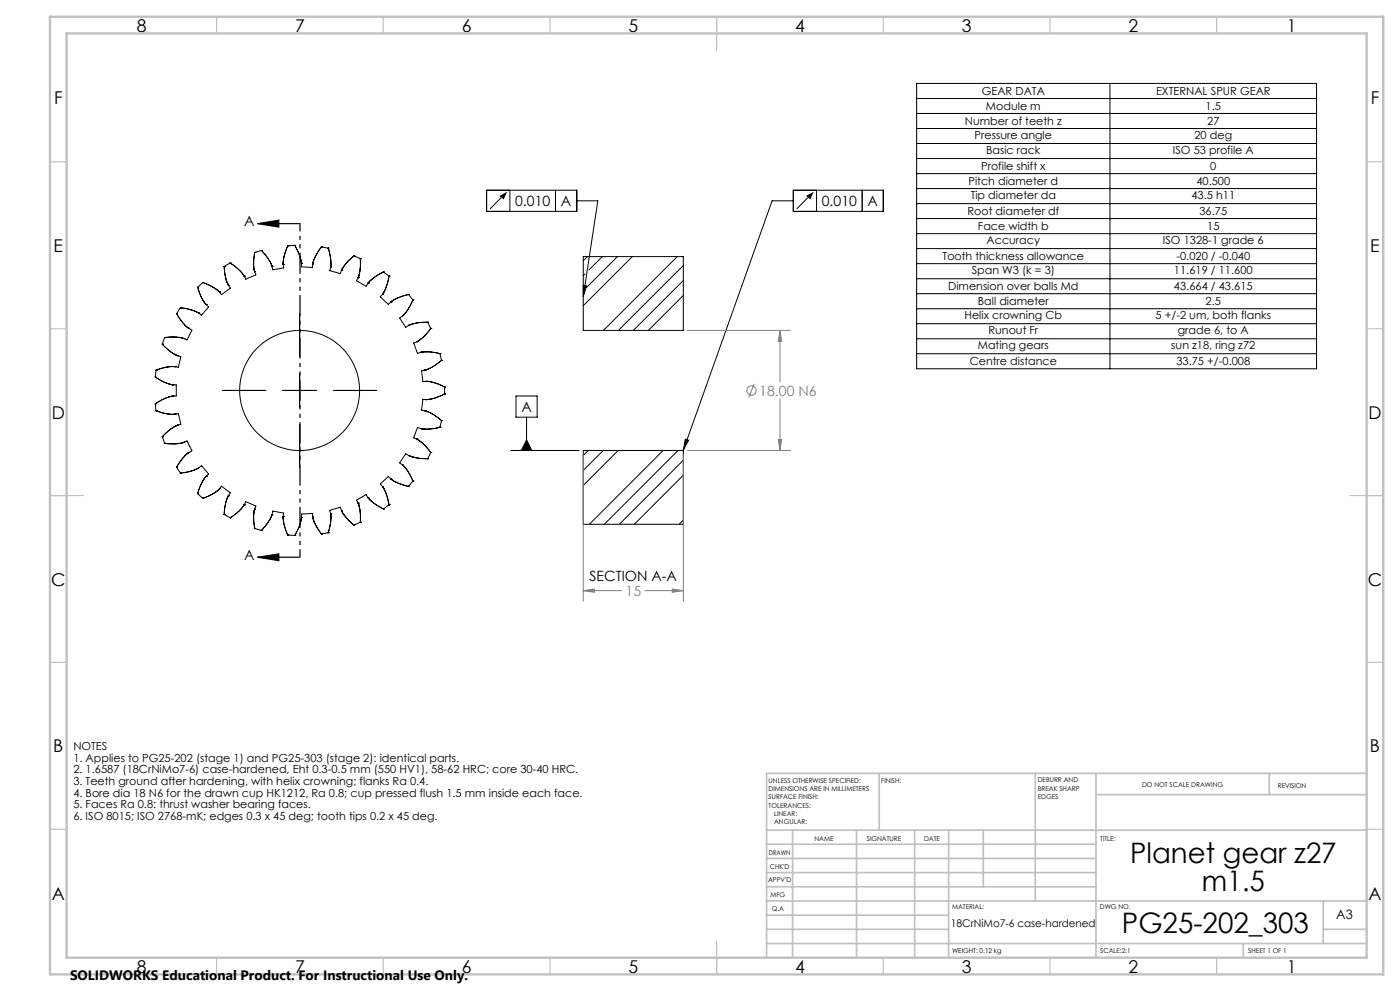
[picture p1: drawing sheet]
<svg xmlns="http://www.w3.org/2000/svg" width="420mm" height="297mm" viewBox="0 0 420 297" stroke-linecap="round" stroke-linejoin="round" font-family="sans-serif">
<g fill="none" stroke="#000" stroke-width=".3">
<path d="M275 25h120v85.5h-120zM275 29.5h120M275 34h120M275 38.5h120M333 25v85.5M146 57h27v6.4h-27zM150.4 59.2l-3.4 3.4M153 57v6.4M166.7 57v6.4M238 57h27v6.4h-27zM242.4 59.2l-3.4 3.4M245 57v6.4"/>
<path d="M258.7 57v6.4M275 43h120M275 47.5h120M275 52h120M275 56.5h120M67.2 79.9h.1M67.2 79.9l.5 3.4 .8 2.1M67.2 79.9l.1 .1M69 78.8h.1M69 78.8l-1.8 1.1M69.1 78.8l2.5 2 1.7 1.9M76.4 75.7h.1"/>
<path d="M76.4 75.7l-.3 2.6 .2 2.8M78.4 75.1h.1M78.4 75.1l2 2.3 1.2 2.2M78.4 75.1l-2 .6M81.6 79.7v.2M81.6 79.6v.1M81.6 79.8h.1M81.6 79.9h.1M84.9 79.3h.1M84.9 79.2h.1M84.9 79.3l.2 1-3.3 .6-.2-1M86.3 73.7h.1"/>
<path d="M86.3 73.7l-1.1 3.4-.3 2.2M88.4 73.6h.1M88.4 73.6l-2.1 .1M88.4 73.6l1.7 3.5 .3 1.6v1.3l3.3 .1 .1-.9M90.4 78.9h.1M93.8 79.2h.1M93.8 79h.1M93.9 78.7v.1M96.4 74h.1M96.4 74l-1.7 2.8-.9 2.4M96.4 74l2.1 .4M98.5 74.4h.1"/>
<path d="M98.5 74.4l.7 3.2v2.5M99.2 79.8v.1M106.2 76.7h.1M106.2 76.7l-2.3 2.1-1.4 2.1M106.2 76.7l1.9 .8M108.1 77.5h.1M108.1 77.5l-.1 3.5-.5 2.1M173 60.2h6.4l-4.4 28.7M175 76.9h30v22.1h-30zM176.2 76.9l-1.2 1.2M180.7 76.9l-4 4M185.2 76.9l-9.3 9.3"/>
<path d="M189.7 76.9l-14.7 14.7M203.2 76.9l-22.2 22.1M205 79.6l-19.5 19.4M238 60.2h-6.4l-26.6 74.7M275 61h120M275 65.5h120M275 70h120M275 74.5h120M275 79h120M53 94h.1M53 94l2.4 3.3 2.2 1.7-1.5 2.9-1-.4M54.1 92.2l-1.1 1.8"/>
<path d="M54.1 92.2l3.3 .6 2.1 1M54.2 92.2h.1M56.5 98.3l.1 .1M56.6 98.4h.1M56.7 98.4h.1M59.3 86.1h.1M59.3 86.1l1.1 2.9 1.4 2.3M59.4 93.7h.1M59.5 93.8h.1M59.5 93.8l.2 .1M59.6 93.8h.1M59.7 93.9h.1"/>
<path d="M60.8 84.7h.1M60.8 84.7l-1.5 1.4M60.8 84.7l2.5 1 2.5 1.8M61.6 91h.1M61.8 91.2h.1M61.8 91.3h.1M61.8 91.3l.8 .7-2.1 2.5-.8-.6M65.3 87l.1 .1M65.8 87.5h.1M68.4 85.3h.1M68.5 85.4v.1M68.5 85.4h.1"/>
<path d="M68.5 85.5h.1M68.5 85.5l.6 .9-2.6 1.9-.7-.8M73.1 82.4v.1M73.2 82.7h.1M73.3 82.8h.1M76.3 81l.1 .4M76.3 81.3h.1M76.4 81.4h.1M76.4 81.4l.4 1-3.1 1.3-.4-.9M89.9 93.9v13M99.2 80.1h.1M99.2 80.1l-.3 1 3.2 .9 .3-.9"/>
<path d="M102.4 81.1h.1M102.4 81h.1M102.5 80.9l-.1 .1M102.5 81l-.1 .1M102.5 80.8v.1M107.5 83.2h.1M107.5 83.3l-.5 .8 2.8 1.7 .6-.9M107.5 83.2v.1M107.5 83.1h.1M107.6 83h-.1M110.4 84.9h.1M110.5 84.8h.1"/>
<path d="M110.7 84.6h-.1M114.8 88.2h.1M114.8 88.2l-.7 .8 2.4 2.2 .7-.7M114.8 88.1v.1M115 81.5l-2.6 1.6-2 1.8M115 81.5h.1M115 87.9l-.2 .3M115 81.5l1.7 1.3M116.7 82.8h.1M116.7 82.8l-.6 2.6-1.2 2.6M117.2 90.5h.1M117.3 90.5h-.1"/>
<path d="M117.3 90.4h.1M117.5 90.3l-.2 .2M120.7 94.7h.1M120.7 94.7l-.8 .6 1.8 2.8 .9-.6M120.8 94.6v.1M122.5 88.3h.1M122.6 88.3l-3.2 .9-2 1.2M122.6 88.3l1.3 1.5M122.6 97.5h.1M123 97.4l-.4 .1M123 97.3v.1M123.1 97.3h.1"/>
<path d="M123.9 89.8h.1M123.9 89.8l-1.5 3-1.6 1.8M128.3 96.6h.1M128.3 96.6l-2.9 .1-2.4 .6M128.3 96.6l.9 1.8M129.2 98.4h.1M129.2 98.4l-2.2 2.6-1.7 1.3M175 85.5l1 .2-1 3.2zM175.5 82.1l-.5 .5M205 84.1l-15 14.9M205 88.5l-10.5 10.5M275 83.5h120"/>
<path d="M275 88h120M275 92.5h120M275 97h120M46.6 113h.1M46.6 113l.1 .1M46.7 113.1l2.7 1.5 2.5 .7M46.8 110.9h.1M46.8 110.9l-.2 2.1M48.7 103.1h.1M48.7 103.1l2.1 2 2.1 1.4M49.4 101.2h.1M49.4 101.2l-.7 1.9"/>
<path d="M49.5 101.2l3-.2 2.2 .3M51.4 118.8h-.1M51.4 115.2l.1 .1M51.8 118.7h-.1M51.8 118.7h.1M51.9 115.3h.1M51.9 118.7l-3 1-2.3 1.3M51.9 115.3l1 .1v3.3h-1M52.2 109.9h.1M52.5 109.9h.1M52.5 109.9l-2.4 .1-3.2 .9M52.9 106.5h.1"/>
<path d="M53 106.5h.1M53.1 106.5h.1M53.1 106.5l.1 .1M53.3 106.6h.1M53.3 106.6l1 .3-.8 3.2-1-.2M54.5 101.3h.1M54.7 101.3h.1M54.8 101.3l.3 .2M55 101.4h.1M55.1 101.5h.1M66.8 117h12.9M84.8 117h10.2"/>
<path d="M89.9 111.9v10.2M100 117h13M125.1 102.4h.1M125.1 102.4l-1 .4 1.1 3.1 1-.3M125.2 102.4h-.1M125.3 102.3l-.2 .1M125.3 102.3h.1M125.7 102.1h-.1M126.2 105.6h.1M126.2 105.6l2.5-.2 3.3 .6M126.6 105.5h-.1M127.5 110.9h.1"/>
<path d="M127.8 119.8l-.9-.1-.4 3.2 1.5 .4 1.5 .6 2.9 2.1M127.8 114.3l2.2 .3 3.3 1.4M127.9 114.3h.1M127.9 119.8h.1M128.6 119.7h-.1M132 106h.1M132 106l.5 2M132.4 108h.1M132.4 108l-3.6 2.5-2.3 .6 .4 3.3 .9-.1M133.3 116h.1M133.3 118.1l-3.1 1.3-2.4 .4M133.4 116h.1"/>
<path d="M133.4 118.1h.1M133.4 116v2.1M154.8 118.7h6.3v6.3h-6.3zM275 106h120M275 101.5h120M46.6 121h.1M46.6 121l.2 2.1M46.8 123.1h.1M46.8 123.1l3.5 1h2.1M48.7 130.9h.1M48.7 130.9l.7 2M48.8 130.8l-.1 .1"/>
<path d="M49.4 132.9h.1M52.4 124.1h.1M52.5 124.1h.1M52.5 124.1l1-.1 .8 3.2-1 .2M52.9 127.6l-2.3 1.4-1.9 1.9M53 127.6h-.1M53.3 127.4h.1M53.3 127.5l-.3 .1M54.5 132.7h.1M54.7 132.7l-2 .3-3.3-.1M54.8 132.7h.1M55 132.6l-.1 .1"/>
<path d="M55 132.6l-.3 .1M55.1 132.6h-.1M55.1 132.6h.1M55.1 132.6l1-.5 1.5 3-.9 .5M56.4 135.8h-.1M56.6 135.7l-2 1.9-1.6 2.4M56.6 135.6v.1M56.7 135.6h.1M56.7 135.6l-.1 .1M89.9 127.2v12.9M120.7 139.3h.1M120.8 139.3h.1"/>
<path d="M120.8 139.3v.1M120.8 139.4l1.7 2 1.3 2.7M122.6 136.5l-.9-.5-1.8 2.7 .8 .6M122.6 136.5h.1M122.6 136.5l.1 .1M122.7 136.6l2.9 .7 2.7 .2M125.1 131.6h.1M125.1 131.6l1.9 1.4 2.2 2.6M125.1 131.7h.1M126.2 128.4h.1M126.2 128.4l-1-.3-1.1 3.1 1 .4M126.3 128.4v.1"/>
<path d="M126.7 128.5h.1M127.5 123.1h.1M127.6 123.1v.1M127.7 123.2h.1M128.3 137.5h.1M129.2 135.6h.1M129.2 135.6l-.9 1.9M132 128.1h.1M132 128.1l-3.1 .5-2.7-.2M132.5 126h.1M132.5 126l-.5 2.1M153.2 135h20.5"/>
<path d="M158 131.8l1.6 3.2h-3.2zM158 125v10M175 135h30v22.1h-30zM176.5 135l-1.5 1.5M181 135l-6 6M185.5 135l-10.5 10.5M198.9 135l-22.1 22.1M203.4 135l-22.1 22.1M205 137.9l-19.2 19.2M205.6 131.6l1 .3-1.6 3zM53 140h.1M53 140l1.1 1.8"/>
<path d="M54.1 141.8l4-.9 1.4-.6 1-.7 2.1 2.5-.8 .7M54.2 141.8h.1M59.3 148h.1M59.3 147.9h.1M59.3 148l1.5 1.4M59.3 147.9v.1M60.8 149.4h.1M61.4 143.3h.1M61.7 142.9l-.1 .1M61.8 142.8h.1M61.8 142.8l-1.5 2.4-1 2.7M65.7 146.7l-.1 .1"/>
<path d="M65.8 146.6h.1M65.8 146.5l-1.8 1.5-3.2 1.4M65.8 146.5h.1M65.8 146.5l.7-.8 2.6 2-.6 .9M67.2 154.2h.1M67.2 154.2l1.8 1M67.3 154l-.1 .1M68.4 148.7v.2M68.5 148.7l-.8 2-.5 3.5M68.5 148.6v.1M68.5 148.6h.1M69.1 155.2h.1"/>
<path d="M73.2 151.4l-.2 .3M73.2 151.3v.1M73.2 151.4l-1.4 1.7-2.7 2.1M73.3 151.3h.1M73.3 151.3l.4-.9 3.1 1.3-.4 .9M73.3 151.3h-.1M76.3 152.9l-.2 2.8 .3 2.7M76.4 152.6h.1M76.4 152.6l-.1 .5M76.4 152.7h-.1M76.4 158.4h.1M76.4 158.4l2 .6"/>
<path d="M78.4 159h.1M81.6 154.2h.1M84.9 154.8h.1M84.9 154.8l.3 2.3 1.1 3.3M84.9 154.8l.2-1-3.3-.6-.2 1.2-.7 1.5-2.5 3.1M90.4 155.6h-.1M90.4 155.1h.1M93.8 154.9h.1M93.8 154.9l.1 .5M93.8 155h.1M93.8 154.9l-.1-1-3.3 .2v1.2l-.3 1.6-1.7 3.6M93.9 155.2l.9 2.4 1.6 2.4"/>
<path d="M98.5 159.7h.1M98.5 159.7l-2.1 .3M99.2 153.9h.1M99.2 153.9v2.6l-.7 3.2M99.2 154.2h.1M102.4 153h.1M102.4 153l.1 .1M102.4 153l-.3-1-3.2 1 .3 .9M102.5 153.1l1.8 2.6 1.8 1.6M102.5 153.2h.1M102.6 153.3h.1M106.2 157.4h.1"/>
<path d="M107.5 150.8h.1M107.5 150.8v.2M107.5 151l.1 .1M107.5 151l.5 2.1 .1 3.4M108.1 156.5h.1M108.1 156.5l-1.9 .9M110.4 149.1h.1M110.4 149.1v.1M110.4 149.1l-.6-.9-2.8 1.7 .5 .9M110.4 149.2l.2 .2M110.4 149.2h.1M110.6 149.4h.1"/>
<path d="M110.6 149.4l2.3 1.9 2.1 1.2M114.8 145.8h.1M114.8 145.8v.1M114.8 145.9h.1M114.8 145.9l.2 .3M114.9 146l1.1 2.4 .7 2.9M115 152.5h.1M116.7 151.3h.1M116.7 151.3l-1.7 1.2M117.2 143.5h.1M117.2 143.5l-.7-.7-2.4 2.3 .7 .7M117.3 143.5l2.1 1.3 3.2 1"/>
<path d="M117.3 143.6h.1M117.4 143.6l.1 .2M122.6 145.8h.1M123.8 144.1h.1M123.9 144.2h.1M123.9 144.1v.1M123.9 144.2l-1.3 1.6M205 155.9l-1.2 1.2M205 142.4l-14.7 14.7M86.3 160.4h.1M86.3 160.4l2.1 .1M88.4 160.5h.1"/>
<path d="M96.4 160h.1"/>
<circle cx="89.9" cy="117" r="18"/>
</g>
<g fill="none" stroke="#808080" stroke-width=".3">
<path d="M206.3 99h30.9M234 99l.5 3.3h-1zM234 99v15.5M226.2 115l-1.6 4.1M234 119.6v15.4M175 136.3v43.9M205 136.3v43.9M206.3 135h30.9M233.5 131.7h1l-.5 3.3zM175 177l3.3-.5v1zM175 177h11.5M193.5 177h11.5"/>
<path d="M201.7 176.5l3.3 .5-3.3 .5z"/>
<circle cx="225.4" cy="117" r="1.42"/>
</g>
<g fill="#000">
<path d="M149.8 58.7l2.4-1.2-1.1 2.3zM241.8 58.7l2.3-1.2-1 2.3z"/>
<path d="M77.3 67l6.3-1v2zM77.3 167l6.3-1v2z"/>
<path d="M175 85.5l1 .2-1 3.2zM205.6 131.6l1 .3-1.6 3zM158 131.8l1.6 3.2h-3.2z"/>
</g>
<path d="M77.3 67l6.3-1v2zM77.3 67h12.7M77.3 167l6.3-1v2zM77.3 167h12.7" fill="none" stroke="#000" stroke-width=".35"/>
<path d="M90 67v100" fill="none" stroke="#000" stroke-width=".35" stroke-dasharray="6.3 1.3 1.3 1.3 1.3 1.3" stroke-dashoffset="4" stroke-linecap="butt"/>
<g fill="none" stroke="#c0c0c0" stroke-width=".35">
<path d="M65 5v5M115 5v5M165 5v5M215 5v10M265 5v5M315 5v5M365 5v5M15 48.5h5M410 48.5h5M15 98.5h5M410 98.5h5M15 148.5h10"/>
<path d="M405 148.5h10M15 198.5h5M410 198.5h5M15 248.5h5M410 248.5h5M65 287v5M115 287v5M165 287v5M215 282v10M265 287v5M315 287v5M365 287v5"/>
</g>
<g fill="none" stroke="#c0c0c0" stroke-width=".5">
<path d="M263.8 231.8v17M310.6 231.8v38.2M328.8 231.8v55.2M328.8 238.2h81.2M380.8 231.8v6.4M410 231.8h-180v55.2M230 248.8h180M230 257.3h98.8M230 253h98.8M237.8 248.8v38.2M257 248.8v38.2M274.4 248.8v38.2"/>
<path d="M284.6 248.8v38.2M295 248.8v17M230 265.8h98.8M230 261.5h98.8M230 278.5h54.6M230 274.3h54.6M230 270h180M397 278.5h13M397 270v12.8M230 282.8h180M373 282.8v4.2"/>
</g>
<path d="M15 5h400v287h-400zM20 10h390v277h-390z" fill="none" stroke="#c0c0c0" stroke-width=".7"/>
<path d="M234 99l.5 3.3h-1zM233.5 131.7h1l-.5 3.3zM201.7 176.5l3.3 .5-3.3 .5zM175 177l3.3-.5v1z" fill="#808080"/>
<g font-size="8.5">
<text x="339.1" y="258.8">Planet gear z27</text>
<text x="360.6" y="266.9">m1.5</text>
<text x="336.6" y="279.7">PG25-202_303</text>
</g>
<g font-size="5.3">
<text x="41" y="9.5">8</text>
<text x="88.5" y="9.5">7</text>
<text x="138.5" y="9.5">6</text>
<text x="188.5" y="9.5">5</text>
<text x="238.5" y="9.5">4</text>
<text x="288.5" y="9.5">3</text>
<text x="338.5" y="9.5">2</text>
<text x="386" y="9.5">1</text>
<text x="16.2" y="31.3">F</text>
<text x="411.2" y="31.3">F</text>
<text x="16.1" y="75.5">E</text>
<text x="411.1" y="75.5">E</text>
<text x="15.5" y="125.5">D</text>
<text x="410.5" y="125.5">D</text>
<text x="15.4" y="175.5">C</text>
<text x="410.4" y="175.5">C</text>
<text x="16" y="225.5">B</text>
<text x="411" y="225.5">B</text>
<text x="15.5" y="269.8">A</text>
<text x="410.5" y="269.8">A</text>
<text x="41" y="291.5">8</text>
<text x="88.5" y="291.5">7</text>
<text x="138.5" y="291.5">6</text>
<text x="188.5" y="291.5">5</text>
<text x="238.5" y="291.5">4</text>
<text x="288.5" y="291.5">3</text>
<text x="338.5" y="291.5">2</text>
<text x="386" y="291.5">1</text>
</g>
<g font-size="4.2">
<text x="154.5" y="61.8">0.010</text>
<text x="168.3" y="61.8">A</text>
<text x="246.5" y="61.8">0.010</text>
<text x="260.3" y="61.8">A</text>
<text x="73.3" y="67.7">A</text>
<text x="156.4" y="123.4">A</text>
<text x="73.3" y="167.7">A</text>
<text x="176.9" y="174">SECTION A-A</text>
</g>
<g font-size="4.2" fill="#808080">
<text x="227.8" y="118.6">18.00 N6</text>
<text x="187.7" y="178.6">15</text>
</g>
<text font-size="4.1" x="21" y="293.7">SOLIDWORKS Educational Product. For Instructional Use Only.</text>
<text font-size="3.9" x="400.9" y="275.5">A3</text>
<g font-size="3.3">
<text x="294.5" y="28.5">GEAR DATA</text>
<text x="346.8" y="28.5">EXTERNAL SPUR GEAR</text>
<text x="295.8" y="33">Module m</text>
<text x="361.7" y="33">1.5</text>
<text x="289.4" y="37.5">Number of teeth z</text>
<text x="292.4" y="41.6">Pressure angle</text>
<text x="358.3" y="41.6">20 deg</text>
<text x="362.2" y="37.5">27</text>
<text x="295.8" y="46.1">Basic rack</text>
<text x="351.9" y="46.1">ISO 53 profile A</text>
<text x="294.3" y="51">Profile shift x</text>
<text x="363.1" y="51">0</text>
<text x="290.5" y="55.5">Pitch diameter d</text>
<text x="291.2" y="59.6">Tip diameter da</text>
<text x="357.4" y="59.6">43.5 h11</text>
<text x="358.9" y="55.5">40.500</text>
<text x="290.2" y="64.5">Root diameter df</text>
<text x="359.8" y="64.5">36.75</text>
<text x="293.4" y="69">Face width b</text>
<text x="362.2" y="69">15</text>
<text x="282.8" y="78">Tooth thickness allowance</text>
<text x="296" y="73.1">Accuracy</text>
<text x="348.9" y="73.1">ISO 1328-1 grade 6</text>
<text x="352.9" y="78">-0.020 / -0.040</text>
<text x="291.5" y="82.1">Span W3 (k = 3)</text>
<text x="352.2" y="82.1">11.619 / 11.600</text>
<text x="284.4" y="87">Dimension over balls Md</text>
<text x="352.2" y="87">43.664 / 43.615</text>
<text x="289.4" y="95.6">Helix crowning Cb</text>
<text x="293.4" y="91.5">Ball diameter</text>
<text x="346.7" y="95.6">5 +/-2 um, both flanks</text>
<text x="361.7" y="91.5">2.5</text>
<text x="296.5" y="100.1">Runout Fr</text>
<text x="353.4" y="100.1">grade 6, to A</text>
<text x="293.3" y="104.6">Mating gears</text>
<text x="351.4" y="104.6">sun z18, ring z72</text>
<text x="290.9" y="109.5">Centre distance</text>
<text x="352.9" y="109.5">33.75 +/-0.008</text>
<text x="22" y="224.8">NOTES</text>
<text x="22" y="228.3">1. Applies to PG25-202 (stage 1) and PG25-303 (stage 2): identical parts.</text>
<text x="22" y="231.8">2. 1.6587 (18CrNiMo7-6) case-hardened, Eht 0.3-0.5 mm (550 HV1), 58-62 HRC; core 30-40 HRC.</text>
<text x="22" y="235.3">3. Teeth ground after hardening, with helix crowning; flanks Ra 0.4.</text>
<text x="22" y="238.8">4. Bore dia 18 N6 for the drawn cup HK1212, Ra 0.8; cup pressed flush 1.5 mm inside each face.</text>
<text x="22" y="242.3">5. Faces Ra 0.8: thrust washer bearing faces.</text>
<text x="22" y="245.8">6. ISO 8015; ISO 2768-mK; edges 0.3 x 45 deg; tooth tips 0.2 x 45 deg.</text>
</g>
<text font-size="3.2" x="285.3" y="277.9">18CrNiMo7-6 case-hardened</text>
<g font-size="2">
<text x="230.6" y="234.6">UNLESS OTHERWISE SPECIFIED:</text>
<text x="230.6" y="237.1">DIMENSIONS ARE IN MILLIMETERS</text>
<text x="230.6" y="239.6">SURFACE FINISH:</text>
<text x="264.4" y="234.6">FINISH:</text>
<text x="311.3" y="234.5">DEBURR AND</text>
<text x="311.3" y="237">BREAK SHARP</text>
<text x="311.3" y="239.5">EDGES</text>
<text x="342.6" y="236">DO NOT SCALE DRAWING</text>
<text x="383.3" y="236.2">REVISION</text>
<text x="230.6" y="242.1">TOLERANCES:</text>
<text x="232.2" y="244.6">LINEAR:</text>
<text x="232.2" y="247.1">ANGULAR:</text>
<text x="244.3" y="252">NAME</text>
<text x="260" y="251.9">SIGNATURE</text>
<text x="277.2" y="251.9">DATE</text>
<text x="330.1" y="251.9">TITLE:</text>
<text x="230.6" y="256.1">DRAWN</text>
<text x="230.9" y="260.3">CHK'D</text>
<text x="230.4" y="264.4">APPV'D</text>
<text x="231.1" y="268.8">MFG</text>
<text x="231.5" y="273">Q.A</text>
<text x="285.6" y="272.5">MATERIAL:</text>
<text x="330" y="272.5">DWG NO.</text>
<text x="285.6" y="285.5">WEIGHT: 0.12 kg</text>
<text x="330.1" y="285.6">SCALE:2:1</text>
<text x="374.5" y="285.6">SHEET 1 OF 1</text>
</g>
</svg>
